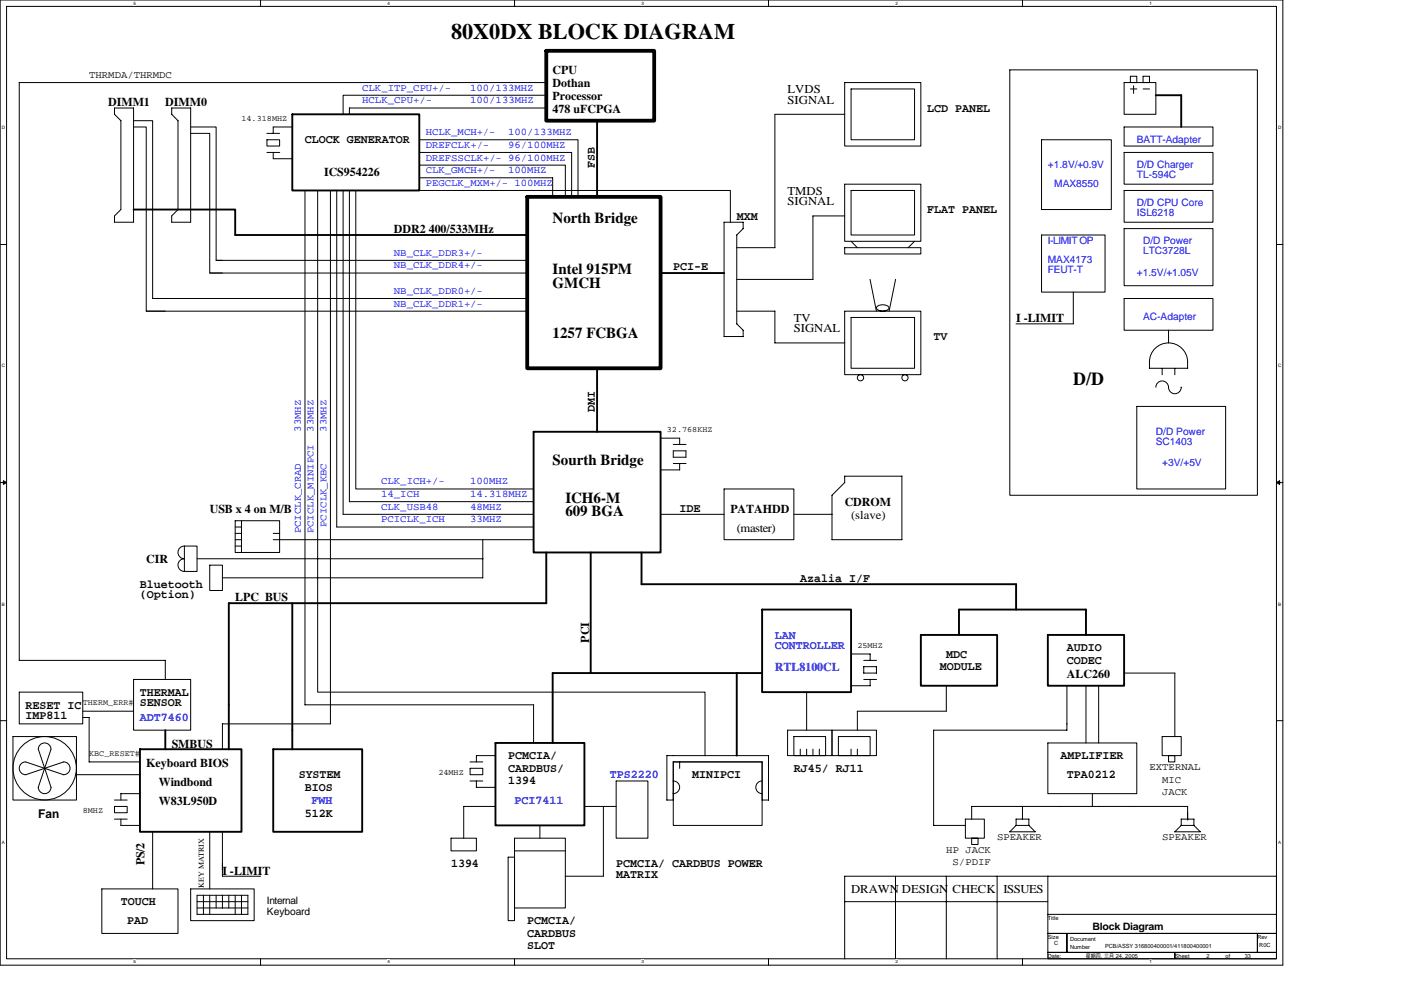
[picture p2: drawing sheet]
<svg xmlns="http://www.w3.org/2000/svg" width="297mm" height="210mm" viewBox="0 0 297 210" stroke-linecap="round" stroke-linejoin="round" font-family="sans-serif">
<path d="M0 0h272v204.6h-272zM1.4 1.4h269.2v201.9h-269.2z" fill="none" stroke="#000" stroke-width=".21"/>
<g fill="#fff">
<path d="M28.3 .1h.5v1.1h-.5z"/>
<path d="M28.3 203.4h.5v1.1h-.5z"/>
</g>
<path d="M55.2 0v1.4M55.2 203.3v1.3" fill="none" stroke="#000" stroke-width=".21"/>
<g fill="#fff">
<path d="M82.2 .1h.5v1.1h-.5z"/>
<path d="M82.2 203.4h.5v1.1h-.5z"/>
</g>
<path d="M109.1 0v1.4M109.1 203.3v1.3" fill="none" stroke="#000" stroke-width=".21"/>
<g fill="#fff">
<path d="M136 .1h.5v1.1h-.5z"/>
<path d="M136 203.4h.5v1.1h-.5z"/>
</g>
<path d="M162.9 0v1.4M162.9 203.3v1.3" fill="none" stroke="#000" stroke-width=".21"/>
<g fill="#fff">
<path d="M189.9 .1h.5v1.1h-.5z"/>
<path d="M189.9 203.4h.5v1.1h-.5z"/>
</g>
<path d="M216.8 0v1.4M216.8 203.3v1.3" fill="none" stroke="#000" stroke-width=".21"/>
<g fill="#fff">
<path d="M243.7 .1h.5v1.1h-.5z"/>
<path d="M243.7 203.4h.5v1.1h-.5z"/>
<path d="M.4 26.6h.7v1h-.7z"/>
<path d="M271 26.6h.6v1h-.6z"/>
<path d="M.4 77.1h.7v1h-.7z"/>
<path d="M271 77.1h.6v1h-.6z"/>
</g>
<path d="M0 51.8h1.4M270.6 51.8h1.4" fill="none" stroke="#000" stroke-width=".21"/>
<g fill="#fff">
<path d="M.4 127.6h.6v1h-.6z"/>
<path d="M271 127.6h.6v1h-.6z"/>
</g>
<path d="M0 102.3h1.4M270.6 102.3h1.4" fill="none" stroke="#000" stroke-width=".21"/>
<path d="M.7 101.9l.7 .4-.7 .4zM270.6 102.3l.7-.4v.8z" fill="#000" stroke="#000" stroke-width=".21"/>
<g fill="#fff">
<path d="M.4 178h.6v1.1h-.6z"/>
<path d="M271 178h.6v1.1h-.6z"/>
</g>
<g fill="none" stroke="#000" stroke-width=".21">
<path d="M115.8 17.5h-111.7v122.5h31M179.1 17.5h16.1v13.5h-16.1zM180.4 18.9h13.5v10.7h-13.5zM214.1 14.8h52.5v90.2h-52.5zM238.3 17.5h6.8v6.7h-6.8zM239.7 16.2h1.3v1.3h-1.3zM239.7 18.9h1.3M240.3 18.2v1.6M242.4 16.2h1.3v1.3h-1.3zM242.4 18.9h1.3M24.3 24.2l1.3 1.4v18.8M28.3 25.6h4.1v37.7h2.6"/>
<path d="M28.3 26.9h2.7v39.1h4M28.3 22.9v24.2h-4v-1.3l1.3-1.4M28.3 22.9h-4v1.4M36.4 24.3v-1.4h4v24.2h-4M36.4 24.2l1.4 1.4-.1 18.8M40.4 28.3h4.1v29.6h2.7M40.4 26.9h5.4v28.3h1.4M56.6 28.3h2.7M56.6 29.6h2.7v1.4h-2.7zM56.6 32.3h2.7M57.9 32.3v1.4h4.1M62 26.9h-4.1v1.4"/>
<path d="M88.9 29.6h33.7v12.1M88.9 32.3h32.3v9.4M88.9 35h31v6.7M88.9 37.7h28.3v4M115.8 20.2h-43.1v4M115.8 22.9h-41.7v1.3M179.1 39.1h16.1v12.1h-16.1zM179.1 24.2h-14.8v28.3h-8.1M220.8 29.6h14.8v14.8h-14.8zM238.3 32.3h18.9v6.8h-18.9zM238.3 26.9h18.9v4.1h-18.9zM36.4 45.8v1.3"/>
<path d="M37.7 44.4l-1.3 1.4M44.5 57.9h67.3M45.8 55.2h66M64.7 40.4v109.1M67.3 40.4v106.3h82.2v13.5M70.1 40.4v113.1h-23M71.4 40.4v71.3M72.7 40.4v68.7M74.1 40.4v66h39.1M75.4 40.4v63.3h37.7M88.9 40.4h66v6.7M98.3 48.5h.1"/>
<path d="M157.6 48.5v-1.4h-4.1v24.3M157.6 48.5l-1.4 1.3v18.9M179.1 52.5h16.1v1.3h-16.1zM179.1 45.8h-6.7v13.5l-16.2-.1M180.4 40.4h13.5v9.4h-13.5zM180.4 51.2l1.4 1.3M184.5 59.2l1.3 6.8M189.9 59.2l-1.4 6.8M193.9 51.2l-1.4 1.3M220.8 49.8h13.5v12.1h-13.5zM238.3 40.4h18.9v6.7h-18.9zM238.3 48.5h18.9v12.1h-18.9z"/>
<path d="M31 66h80.8M32.3 63.3h79.5M153.5 71.4h4.1M156.2 66h8.1M156.2 68.7l1.4 1.3v1.4M164.3 66v6.7h14.8M179.1 66h16.1v13.4h-16.1zM180.4 67.3h13.5v10.8h-13.5zM185.9 65a1.84 1.84 0 0 1 2.6 .3 1.65 1.65 0 0 1-2.7 0zM215.4 68.7h12.2M227.6 61.9v6.8M238.3 63.3h18.9v6.7h-18.9z"/>
<path d="M243.7 78.1h8.1M246.4 78.1v1.4M247.8 70v2.7M249.1 78.1v1.4M251.8 78.1a4.5 4.5 0 0 0-2.5-5.1 4 4 0 0 0-5.6 3.7v1.4M140.1 92.9h4v1.4M142.7 95.6h2.7l.1 1.3-2.8 .1zM142.7 94.2h2.8M142.7 98.3h2.8M144.1 98.3v1.4l-4-.1M241 86.2h18.9v17.5h-18.9zM245.1 82.1a1.34 1.34 0 0 1 1.3-1.3 1.34 1.34 0 0 1 1.4 1.3 1.34 1.34 0 0 0 1.3 1.4 1.34 1.34 0 0 0 1.3-1.4"/>
<path d="M39.1 115.8a1.34 1.34 0 0 0-1.4 1.3 1.34 1.34 0 0 0 1.4 1.4 1.34 1.34 0 0 0-1.4 1.3 1.34 1.34 0 0 0 1.4 1.4M39.1 115.8h2.7v5.4h-2.7zM41.8 118.5h60.6M44.5 119.8h2.7v5.4h-2.7zM49.9 110.4h9.4v6.7h-9.4zM49.9 114.4h1.3M49.9 113.1h1.3M49.9 111.7h1.3M49.9 115.8h1.3M51.2 110.4v6.8M57.9 114.4h55.3M57.9 113.1h1.4"/>
<path d="M71.4 111.7h41.7M72.7 109.1h40.5M102.4 114.4v8.1M140.1 109.1h13.4M153.5 103.7h14.8v10.7h-14.8zM168.3 109.1h8.1M179.1 100.9v1.4l-2.7 2.7v9.4h14.8v-13.5M179.1 101h12.1M47.1 122.5h55.3M180.4 138.7h4.1v1.3M0 152.8h1.4M2.7 156.2h13.5v13.4h-13.5z"/>
<path d="M4.1 146.7h13.4v6.8h-13.4zM17.5 150.8h10.8M17.5 152.1h1.4v9.4h10.8M28.3 144.1h12.1v10.7h-12.1zM35 140v4.1M47.2 153.5v5.4M64.7 149.4h48.5M113.1 149.4v8.1M167 154.8h9.4v5.4h-9.4zM168.3 156.2h6.7v4h-6.7zM169.7 158.8v1.4M171 146.7v8.1"/>
<path d="M171 158.8v1.4M172.4 158.8v1.4M173.7 158.8v1.4M176.4 154.8h9.4v5.4h-9.4zM177.8 156.2h6.7v4h-6.7zM180.4 158.8v1.4M181.8 158.8v1.4M183.1 142.7h2.7M183.1 142.7v-1.3h2.7v1.3M183.1 144.1h2.7M183.1 140h2.7M184.5 144.1v1.3h-4.1"/>
<path d="M197.9 154.8v20.2h6.8M200.6 145.4v5.4h-18.8v4M222.2 157.5h18.8v10.8h-18.8zM226.2 145.4v9.4h-28.3M230.2 145.4v12.1M232.9 145.4v12.1M238.3 142.7h10.8M246.4 156.2h4v4h-4zM249.1 142.7v13.5M270.6 152.8h1.4M5.4 161.5a1.35 1.35 0 0 0-1.3 1.4 1.35 1.35 0 0 0 1.3 1.4l8.1-2.8M5.4 161.5l8.1 2.8"/>
<path d="M8.1 167l2.7-8.2a1.34 1.34 0 0 0-1.3-1.3 1.34 1.34 0 0 0-1.4 1.3l2.7 8.2M8.1 166.9a1.34 1.34 0 0 0 1.4 1.4 1.34 1.34 0 0 0 1.3-1.4M13.5 161.5a1.35 1.35 0 0 1 1.4 1.4 1.35 1.35 0 0 1-1.4 1.4M16.2 164.3h13.5M24.3 173.7h2.7M24.3 169.6h2.7M24.3 171h2.7v1.3h-2.7zM25.6 175h4.1M25.6 168.3v1.3M25.6 173.7v1.3M25.6 168.3h4.1M32.4 176.4v12.1"/>
<path d="M44.5 176.4v12.1M47.2 176.4v9.4h8.1M95.6 177.7h5.4v2.7h-5.4zM98.3 171h6.7M98.3 171v6.7M99.6 161.5h2.8M99.6 165.6h2.8M99.7 162.9h2.7v1.4h-2.7zM101 166.9h4M101 160.2h4.1M101 160.2v1.3M101 165.6v1.4"/>
<path d="M109.1 177.7h10.8v14.8h-10.8zM114.5 175v2.7M123.9 171h6.7M127.9 171v14.8h-8.1M130.6 165.6h6.8v12.1h-6.8zM141.4 169.7v-9.5h21.5v9.5M142.7 165.6a1.34 1.34 0 0 1 1.4 1.3 1.34 1.34 0 0 1-1.4 1.4M142.7 161.5h18.9v13.5h-18.9zM142.7 161.5v8.1h-1.3M142.7 161.5h18.9M144.1 161.5v1.4M161.6 165.6a1.34 1.34 0 0 0-1.4 1.3 1.34 1.34 0 0 0 1.4 1.4"/>
<path d="M161.6 169.6h1.4M161.6 161.5v8.2M204.7 173.7h4v4h-4zM206 171h45.8M206 177.7h1.4v1.3h-1.4zM206 171v2.7M215.4 173.7h2.8M215.4 175h2.8M215.4 173.7v1.3M215.4 175l-1.3 1.4M216.8 171v2.7M218.1 175l1.4 1.4h-5.4"/>
<path d="M218.1 173.7v1.3M231.6 168.3v2.7M247.8 160.2h1.3v1.3h-1.3zM249.1 176.4h5.4M250.4 173.7h2.8l-.1 1.3h-2.7M250.4 175l-1.3 1.4M250.4 173.7v1.3M251.8 173.7h.1M251.8 171v2.7M253.1 175l1.4 1.4M21.6 188.5h16.1v9.4h-16.1zM40.4 188.5h13.5v6.7h-13.5z"/>
<path d="M41.8 191.2h10.8M41.8 192.5h10.8M43.1 189.8v4.1M44.5 189.8v4.1M45.8 189.8v2.7M47.2 189.8v2.7M48.5 189.8v2.7M49.9 189.8v4.1M51.2 189.8v4.1M52.6 189.8v4.1M52.6 189.8h-10.8v4.1h10.8M107.7 181.7h1.4v13.5h-1.4z"/>
<path d="M109.1 180.4h10.8M179.1 191.2h43.1M179.1 185.8h91.6l-.1 8.1M179.1 185.8v17.5M189.9 185.8v17.5M200.6 185.8v17.5M211.4 185.8v17.5M222.2 193.9h48.4v4h-48.4zM222.2 197.9h4v4h-4zM222.2 185.8v8.1M226.2 197.9h40.4v4h-40.4zM266.6 197.9h4v4h-4z"/>
<path d="M222.2 201.9h26.9v1.4h-26.9zM249.1 201.9h21.5v1.4h-21.5z"/>
<circle cx="182.4" cy="80.1" r=".66"/>
<circle cx="191.9" cy="80.1" r=".66"/>
<circle cx="9.5" cy="162.9" r="6.7"/>
</g>
<g fill="none" stroke="#000" stroke-width=".4">
<path d="M62 24.2h26.9v16.2h-26.9zM126.6 25.6v16.2M245 20.2h5.4v6.7M28.3 44.4h21.6v5.4h61.9M140.1 57.9h13.4M126.6 78.1v13.5M113.1 91.5h27v25.6h-27zM115.8 117.1v10.8M125.2 117.1v25.6M136 117.1v6.8h79.5M62 127.9v31M115.8 127.9h-67.3v31"/>
<path d="M161.6 129.2h18.8v17.5h-18.8zM195.2 134.6h16.2v10.8h-16.2zM203.3 134.6v-5.4h26.9v5.4M215.4 123.9v5.4M222.2 134.6h16.1v10.8h-16.1zM29.7 158.9h21.5v17.5h-21.5zM35 154.8v4.1M57.9 158.9h18.9v17.5h-18.9zM105 157.5h18.9v17.5h-18.9zM156.2 142.7v17.5M161.6 142.7h-44.4v14.8"/>
</g>
<path d="M115.8 10.8h22.9v14.8h-22.9zM111.8 41.7h28.3v36.4h-28.3z" fill="none" stroke="#000" stroke-width=".8"/>
<text font-size="4.7" x="95.6" y="8.3">80X0DX BLOCK DIAGRAM</text>
<text font-size="3.9" x="227.6" y="81.6">D/D</text>
<g font-size="3.2">
<text x="117.2" y="47.4">North Bridge</text>
<text x="117.2" y="58.1">Intel 915PM</text>
<text x="117.2" y="61">GMCH</text>
<text x="117.2" y="71.6">1257 FCBGA</text>
<text x="117.2" y="98.5">Sourth Bridge</text>
<text x="119.9" y="106.6">ICH6-M</text>
<text x="119.9" y="109.4">609 BGA</text>
</g>
<g font-size="2.6">
<text x="117.2" y="15.8">CPU</text>
<text x="22.9" y="22.5">DIMM1</text>
<text x="35" y="22.5">DIMM0</text>
<text x="117.2" y="18.5">Dothan</text>
<text x="117.2" y="21.3">Processor</text>
<text x="117.2" y="23.9">478 uFCPGA</text>
<text x="167" y="19.8">LVDS</text>
<text x="167" y="22">SIGNAL</text>
<text x="196.6" y="23.7">LCD PANEL</text>
<text x="64.7" y="30.4">CLOCK GENERATOR</text>
<text x="126.1" y="35.7" transform="rotate(-90 126.1 35.7)">FSB</text>
<text x="68.7" y="37.3">ICS954226</text>
<text x="167" y="41.3">TMDS</text>
<text x="156.2" y="46.6">MXM</text>
<text x="167" y="43.5">SIGNAL</text>
<text x="196.6" y="45.2">FLAT PANEL</text>
<text x="83.5" y="49.4">DDR2 400/533MHz</text>
<text x="142.7" y="57.3">PCI-E</text>
<text x="168.3" y="68.3">TV</text>
<text x="168.3" y="70.5">SIGNAL</text>
<text x="215.4" y="68.3">I -LIMIT</text>
<text x="197.9" y="72.2">TV</text>
<text x="126.1" y="87.4" transform="rotate(-90 126.1 87.4)">DMI</text>
<text x="179.1" y="107.3">CDROM</text>
<text x="44.5" y="108.7">USB x 4 on M/B</text>
<text x="144.1" y="108.5">IDE</text>
<text x="154.9" y="108.7">PATAHDD</text>
<text x="156.2" y="112.7">(master)</text>
<text x="180.4" y="110">(slave)</text>
<text x="31" y="119.5">CIR</text>
<text x="29.7" y="124.7">Bluetooth</text>
<text x="169.7" y="123.3">Azalia I/F</text>
<text x="29.7" y="126.9">(Option)</text>
<text x="49.9" y="127.5">LPC BUS</text>
<text x="124.9" y="136.2" transform="rotate(-90 124.9 136.2)">PCI</text>
<text x="199.3" y="142.2">MODULE</text>
<text x="200.6" y="139.5">MDC</text>
<text x="226.2" y="143.7">ALC260</text>
<text x="226.2" y="138.1">AUDIO</text>
<text x="226.2" y="140.8">CODEC</text>
<text x="29.7" y="147.5">THERMAL</text>
<text x="29.7" y="149.8">SENSOR</text>
<text x="5.4" y="150.2">RESET IC</text>
<text x="5.4" y="152.4">IMP811</text>
<text x="36.4" y="158.5">SMBUS</text>
<text x="107.7" y="161">PCMCIA/</text>
<text x="224.9" y="161">AMPLIFIER</text>
<text x="31" y="162.5">Keyboard BIOS</text>
<text x="33.7" y="166.6">Windbond</text>
<text x="63.3" y="165">SYSTEM</text>
<text x="64.7" y="167.7">BIOS</text>
<text x="107.7" y="163.6">CARDBUS/</text>
<text x="107.7" y="166.2">1394</text>
<text x="146.8" y="165">MINIPCI</text>
<text x="168.3" y="163.7">RJ45/ RJ11</text>
<text x="226.2" y="165">TPA0212</text>
<text x="8.1" y="173.4">Fan</text>
<text x="33.7" y="170.6">W83L950D</text>
<text x="64.7" y="173.1">512K</text>
<text x="30.6" y="183.5" transform="rotate(-90 30.6 183.5)">PS/2</text>
<text x="47.2" y="185.4">I -LIMIT</text>
<text x="95.6" y="183.9">1394</text>
<text x="130.6" y="183.9">PCMCIA/ CARDBUS POWER</text>
<text x="25.6" y="192">TOUCH</text>
<text x="130.6" y="186.1">MATRIX</text>
<text x="180.4" y="189.4">DRAWN</text>
<text x="191.2" y="189.4">DESIGN CHECK</text>
<text x="212.7" y="189.4">ISSUES</text>
<text x="27" y="196">PAD</text>
<text x="111.8" y="196">PCMCIA/</text>
<text x="111.8" y="198.6">CARDBUS</text>
<text x="111.8" y="201.2">SLOT</text>
</g>
<g font-size="2.6" fill="#00f">
<text x="164.3" y="135.4">LAN</text>
<text x="164.3" y="137.6">CONTROLLER</text>
<text x="164.3" y="142.3">RTL8100CL</text>
<text x="29.7" y="152.9">ADT7460</text>
<text x="129.3" y="165">TPS2220</text>
<text x="66" y="170.4">FWH</text>
<text x="109.1" y="170.4">PCI7411</text>
</g>
<g font-size="2.2">
<text x="18.9" y="16.5">THRMDA/THRMDC</text>
<text x="243.7" y="163.3">EXTERNAL</text>
<text x="246.4" y="166">MIC</text>
<text x="246.4" y="168.7">JACK</text>
<text x="211.4" y="178.1">SPEAKER</text>
<text x="246.4" y="178.1">SPEAKER</text>
<text x="200.6" y="180.8">HP JACK</text>
<text x="202" y="183.5">S/PDIF</text>
<text x="56.6" y="191.8">Internal</text>
<text x="56.6" y="193.9">Keyboard</text>
<text x="231.6" y="197.2">Block Diagram</text>
</g>
<g font-size="2.2" fill="#00f">
<text x="76.8" y="21.9">HCLK_CPU+/-</text>
<text x="76.8" y="19.2">CLK_ITP_CPU+/-</text>
<text x="99.7" y="19.2">100/133MHZ</text>
<text x="99.7" y="21.9">100/133MHZ</text>
<text x="90.3" y="28.6">HCLK_MCH+/-</text>
<text x="107.7" y="28.6">100/133MHZ</text>
<text x="90.3" y="31.3">DREFCLK+/-</text>
<text x="90.3" y="34">DREFSSCLK+/- 96/100MHZ</text>
<text x="107.7" y="31.3">96/100MHZ</text>
<text x="222.2" y="35.6">+1.8V/+0.9V</text>
<text x="241" y="30.2">BATT-Adapter</text>
<text x="241" y="35.6">D/D Charger</text>
<text x="90.3" y="39.4">PEGCLK_MXM+/- 100MHZ</text>
<text x="90.3" y="36.7">CLK_GMCH+/-</text>
<text x="107.7" y="36.7">100MHZ</text>
<text x="223.5" y="39.6">MAX8550</text>
<text x="241" y="37.8">TL-594C</text>
<text x="241" y="43.7">D/D CPU Core</text>
<text x="241" y="45.8">ISL6218</text>
<text x="222.2" y="51.8">I-LIMIT OP</text>
<text x="242.4" y="51.8">D/D Power</text>
<text x="242.4" y="53.9">LTC3728L</text>
<text x="83.5" y="54.2">NB_CLK_DDR3+/-</text>
<text x="83.5" y="56.9">NB_CLK_DDR4+/-</text>
<text x="222.2" y="55.8">MAX4173</text>
<text x="222.2" y="58">FEUT-T</text>
<text x="241" y="58.5">+1.5V/+1.05V</text>
<text x="83.5" y="65">NB_CLK_DDR1+/-</text>
<text x="83.5" y="62.3">NB_CLK_DDR0+/-</text>
<text x="242.4" y="67.9">AC-Adapter</text>
<text x="63.8" y="91.5" transform="rotate(-90 63.8 91.5)">33MHZ</text>
<text x="66.5" y="91.5" transform="rotate(-90 66.5 91.5)">33MHZ</text>
<text x="69.2" y="91.5" transform="rotate(-90 69.2 91.5)">33MHZ</text>
<text x="245.1" y="92.2">D/D Power</text>
<text x="245.1" y="94.3">SC1403</text>
<text x="246.4" y="98.9">+3V/+5V</text>
<text x="80.8" y="105.4">14_ICH</text>
<text x="80.8" y="102.7">CLK_ICH+/-</text>
<text x="99.7" y="105.4">14.318MHZ</text>
<text x="99.7" y="102.7">100MHZ</text>
<text x="63.8" y="113.1" transform="rotate(-90 63.8 113.1)">PCICLK_CRAD</text>
<text x="66.5" y="113.1" transform="rotate(-90 66.5 113.1)">PCICLK_MINIPCI</text>
<text x="69.2" y="111.7" transform="rotate(-90 69.2 111.7)">PCICLK_KBC</text>
<text x="80.8" y="110.8">PCICLK_ICH</text>
<text x="80.8" y="108.1">CLK_USB48</text>
<text x="99.7" y="108.1">48MHZ</text>
<text x="99.7" y="110.8">33MHZ</text>
</g>
<g font-size="1.8">
<text x="51.2" y="25.6">14.318MHZ</text>
<text x="141.4" y="91.6">32.768KHZ</text>
<text x="181.8" y="137.4">25MHZ</text>
<text x="17.5" y="149.5">THERM_ERR#</text>
<text x="18.9" y="160.2">KBC_RESET#</text>
<text x="92.9" y="164.3">24MHZ</text>
<text x="17.5" y="172.4">8MHZ</text>
</g>
<text font-size="1.6" x="43.2" y="188.2" transform="rotate(-90 43.2 188.2)">KEY MATRIX</text>
<g font-size="1.2">
<text x="222.2" y="195">Title</text>
<text x="222.2" y="199">Size</text>
<text x="222.2" y="203">Date:</text>
<text x="223.5" y="200.3">C</text>
<text x="226.9" y="199.5">Document</text>
<text x="226.9" y="201.1">Number</text>
<text x="230.2" y="203">星期四, 三月 24, 2005</text>
<text x="234.3" y="200.9">PCB/ASSY 316800400001/411800400001</text>
<text x="249.1" y="203">Sheet</text>
<text x="255.8" y="203">2</text>
<text x="259.9" y="203">of</text>
<text x="263.9" y="203">33</text>
<text x="266.6" y="199">Rev</text>
<text x="267" y="200.7">R0C</text>
</g>
<g font-size="1">
<text x="28.3" y="1">5</text>
<text x="82.2" y="1">4</text>
<text x="136" y="1">3</text>
<text x="189.9" y="1">2</text>
<text x="243.7" y="1">1</text>
<text x=".4" y="27.4">D</text>
<text x="271" y="27.4">D</text>
<text x=".4" y="77.9">C</text>
<text x="271" y="77.9">C</text>
<text x=".4" y="128.4">B</text>
<text x="271" y="128.4">B</text>
<text x=".4" y="178.9">A</text>
<text x="271" y="178.9">A</text>
<text x="28.3" y="204.3">5</text>
<text x="82.2" y="204.3">4</text>
<text x="136" y="204.3">3</text>
<text x="189.9" y="204.3">2</text>
<text x="243.7" y="204.3">1</text>
</g>
</svg>
